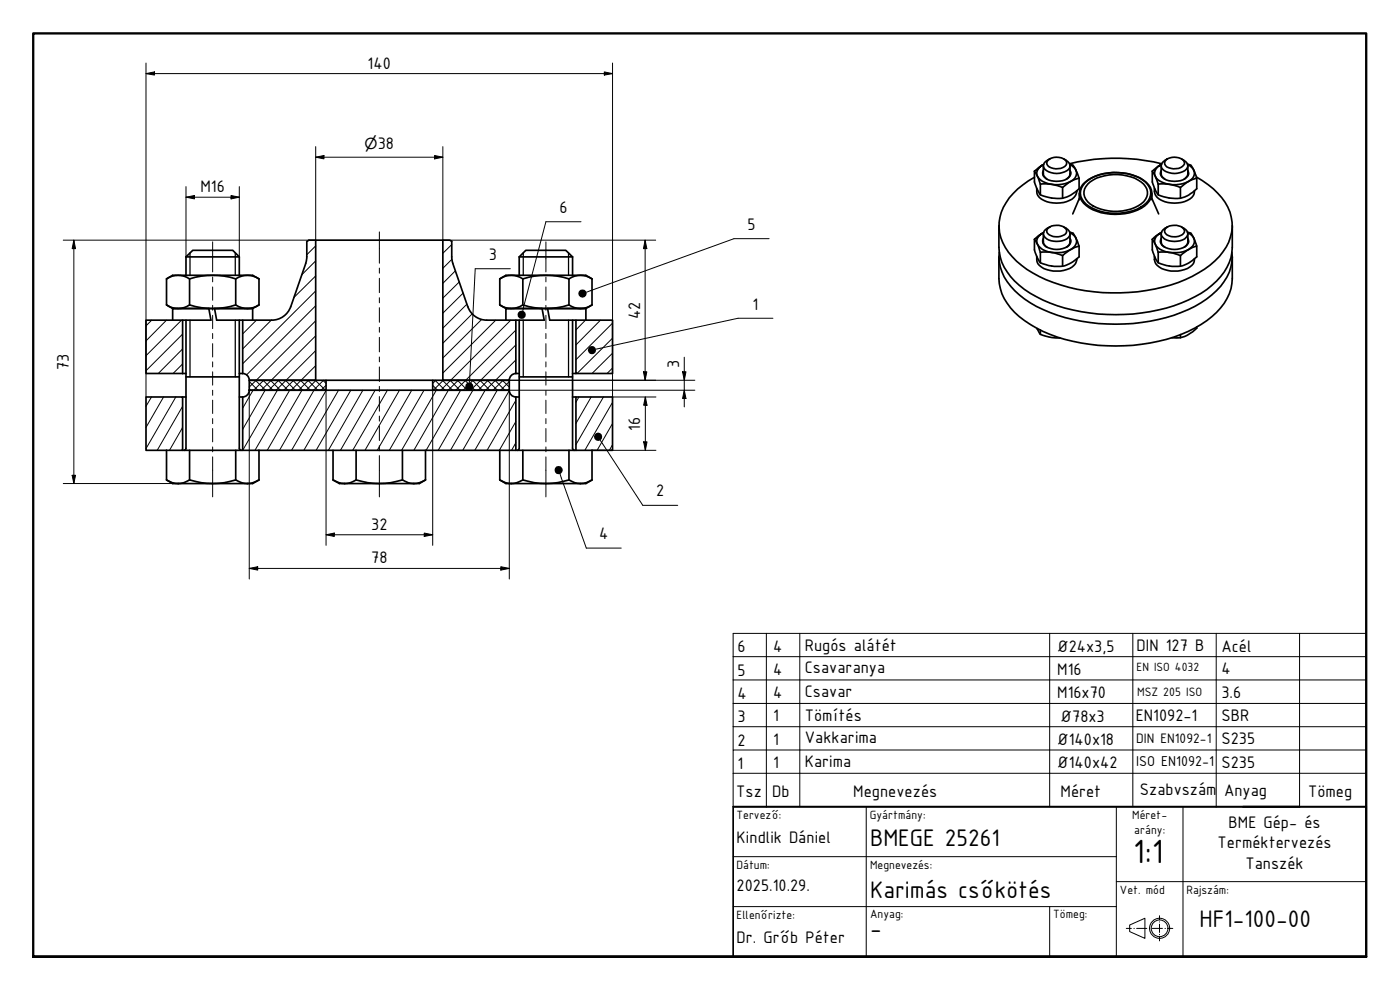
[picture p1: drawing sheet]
<svg xmlns="http://www.w3.org/2000/svg" width="420mm" height="297mm" viewBox="0 0 420 297" stroke-linecap="round" stroke-linejoin="round" font-family="sans-serif">
<!-- layer: Hatch (ISO) -->
<g fill="none" stroke="#000" stroke-width=".3">
<path d="M94.7 78.3l-4.1 4.2M94.7 73.8l-2.6 2.6M135.6 73.4l-2.7 2.6M135.6 77.8l-2.7 2.7M45.5 96.1l-1.7 1.7M50 96.1l-6.2 6.2M54.5 96.1l-10.7 10.6M77 96.1l-4.2 4.1M81.4 96.1l-8.6 8.6M94.7 96.3l-19.9 19.8M94.7 91.7l-20.7 20.8M94.7 87.3l-21.9 21.8"/>
<path d="M94.7 82.8l-6.6 6.5M136.7 81.3l-3.8 3.7M137.9 84.6l-5 4.9M139 87.9l-6.1 6.1M140.1 91.2l-7.2 7.3M141.7 94.2l-8.8 8.8M144.5 95.9l-11.6 11.5M148.8 96.1l-15.9 15.8M153.3 96.1l-21 21M154.8 99l-18 18.1M175.7 96.1l-2.9 2.9M180.2 96.1l-7.4 7.4"/>
<path d="M183.8 97l-11 10.9M45.5 119.1l-1.7 2.8M49.1 119.1l-5.3 9.2M52.8 119.1l-9 15.5M54.8 109.2l-2.9 2.9M54.8 104.7l-7.3 7.4M54.8 100.3l-11 10.9M74.8 116.8l.4 .3M74.8 114.5l2.6 2.6M75.9 117.1l-3.1 5.4M76.6 114.1l3.1 3M78.9 114.1l3 3"/>
<path d="M79.1 114.1l-3 3M79.6 117.1l-6.8 11.7M81.2 114.1l2.9 3M83.2 117.1l-10.4 18M83.4 114.1l3 3M83.6 114.1l-3 3M85.7 114.1l2.9 3M86.9 117.1l-10.4 18M87.9 114.1l3 3M88.1 114.1l-2.9 3M90.2 114.1l3 3M90.6 117.1l-10.4 18"/>
<path d="M92.4 114.1l3 3M92.6 114.1l-3 3M94.2 117.1l-10.3 18M94.6 114.1l3.1 3M94.7 109.7l-7.3 7.4M94.7 105.2l-11.8 11.9M94.7 100.8l-16.3 16.3M94.9 114.1l-3 3M96.9 114.1l1 .9M97.1 114.1l-3 3M97.9 115.6l-1.6 1.5M97.9 117.1l-10.4 18"/>
<path d="M101.6 117.1l-10.4 18M105.3 117.1l-10.4 18M108.9 117.1l-10.3 18M112.6 117.1l-10.4 18M116.3 117.1l-10.4 18M119.9 117.1l-10.4 18M123.6 117.1l-10.4 18M127.3 117.1l-10.5 18M129.9 115.6l1.4 1.5M130.6 114.1l2.9 3M130.8 114.1l-.9 .9M130.9 117.1l-10.4 18"/>
<path d="M132.8 114.1l3 3M133 114.1l-3 3M135.1 114.1l2.9 3M137.3 114.1l3 3M137.5 114.1l-3 3-10.3 18M138.2 117.1l-10.3 18M139.5 114.1l3.1 3M141.8 114.1l3 3M141.9 117.1l-10.4 18M142 114.1l-3 3M144 114.1l3 3M145.6 117.1l-10.4 18"/>
<path d="M146.2 114.1l3.1 3M146.5 114.1l-3 3M148.5 114.1l3 3M149.2 117.1l-10.3 18M150.7 114.1l2.1 2M151 114.1l-3 3M152.8 114.5l-2.6 2.6M152.8 116.8l-.3 .3M152.8 117.2l-10.3 17.9M154.8 108l-9.1 9.1M154.8 103.5l-13.6 13.6M173.7 119.1l-.9 1.6"/>
<path d="M177.4 119.1l-4.6 7.9M181.1 119.1l-8.3 14.3M183.8 110.4l-1.6 1.7M183.8 106l-6.1 6.1M183.8 101.5l-10.6 10.6M54.8 121.9l-7.6 13.2M54.8 128.3l-3.9 6.8M54.8 134.6l-.3 .5M154.8 120.1l-8.6 15M154.8 126.5l-4.9 8.6M154.8 132.8l-1.3 2.3M183.8 120.7l-8.3 14.4"/>
<path d="M183.8 127l-4.6 8.1M183.8 133.4l-.9 1.7"/>
</g>
<!-- layer: Visible (ISO) -->
<g fill="none" stroke="#000" stroke-width=".51">
<path d="M310.5 51.4l1.1 2 .6 1.8M310.5 51.4v3.2l.6 1.8a3.5 3.5 0 0 0 3.6 2.8 8.9 8.9 0 0 0 9.1-2.6v-3.1M311.1 56.5a3.4 3.4 0 0 0 3 4 9.1 9.1 0 0 0 8.2-1.3l.7-1.1 .2-.8M312.2 55.2a13 13 0 0 1 6.7 1M312.2 55.2v3.3M313.1 49.7l.1 2.9 1 1.2M313.1 51.2a1.98 1.98 0 0 0 1.5 2.8 6.5 6.5 0 0 0 6.3-.9 1.48 1.48 0 0 0 .2-1.9M313.2 49.4l-.3 .1M314.6 48.1a4.1 4.1 0 0 1 5.4 .2 1.36 1.36 0 0 1-1 2 3.9 3.9 0 0 1-4.8-1l.1-.9zM315 47.7a2.72 2.72 0 0 0-1.9 2.2 4.4 4.4 0 0 0 5.7 1.9 2.32 2.32 0 0 0 2.3-2.4l-.6-.9-1.2-.8M318.9 56.2v3.3M321 49.1a58.1 58.1 0 0 1 27.6 0"/>
<path d="M321.1 49.4l1.1 .8 .7 .9M321.1 49.2a2.49 2.49 0 0 1 1.8 1.9M321.1 49.7v2.5a1.91 1.91 0 0 1-1.1 1.6M322.9 51.1a2.81 2.81 0 0 1-2.4 3.7 8.6 8.6 0 0 1-8.8-1.3 2.3 2.3 0 0 1 .5-3.5l.7-.5-2.4 1.9M322.9 51.1l.9 2.4a10.6 10.6 0 0 0-4.9 2.7M323.9 58v1.9M323.9 59.5l-2 4.7M325 55.3a15.4 15.4 0 0 1 16.1-2.4 6.5 6.5 0 0 1 4.6 5.1 6 6 0 0 1-4.3 5 16.4 16.4 0 0 1-15.5-1.4 4.2 4.2 0 0 1-.9-6.3zM325.6 54.9a14.9 14.9 0 0 1 13.7-2.5 8.4 8.4 0 0 1 5.9 4.5 4.8 4.8 0 0 1-2.9 5.3 16 16 0 0 1-16.4-.9 4.1 4.1 0 0 1-.3-6.4zM326.5 55.2a12.9 12.9 0 0 1 10.4-2.7 9.1 9.1 0 0 1 7.3 4.2 4.1 4.1 0 0 1-2.6 5.1 13.9 13.9 0 0 1-15.1-1.2 3.6 3.6 0 0 1 0-5.4zM345.7 58v1.9M345.7 59.5l2 4.7"/>
<path d="M345.8 51.4l.9 1.5 .9 2.3M345.8 51.4v3.2l.7 1.8a3.5 3.5 0 0 0 3.6 2.8 8.7 8.7 0 0 0 9.1-2.6v-3.1M346.5 56.5a3.5 3.5 0 0 0 3 4 8.1 8.1 0 0 0 8.6-1.8l.4-1.4M347.6 55.2a13.3 13.3 0 0 1 6.7 1M347.6 55.2v3.3M348.5 49.7v2.5a1.91 1.91 0 0 0 1.1 1.6M348.5 51.2a1.98 1.98 0 0 0 1.4 2.8 6.3 6.3 0 0 0 6.3-.9 1.41 1.41 0 0 0 .3-1.9M348.6 49.4l-.4 .1M349.9 48.1a4.1 4.1 0 0 1 5.4 .2 1.66 1.66 0 0 1-1.6 2.2 4.4 4.4 0 0 1-3.9-.8 1.15 1.15 0 0 1 .1-1.6zM350.3 47.7a2.23 2.23 0 0 0-1.7 2.7 5.3 5.3 0 0 0 7.7 0 1.65 1.65 0 0 0-1-2.3l-.7-.4M354.3 56.2v3.3M356.4 49.2a2.45 2.45 0 0 1 1.9 1.9"/>
<path d="M356.4 49.4l1.2 .8 .7 .9M356.5 49.7l-.1 2.9-1 1.2M358.3 51.1a2.57 2.57 0 0 1-1.6 3.3 8.8 8.8 0 0 1-9.7-.9 2.53 2.53 0 0 1 1.2-4l-2.4 1.9M358.3 51.1l.9 2.4a10.8 10.8 0 0 0-4.9 2.7M359.1 53.1a21.5 21.5 0 0 1 10 10.5 13.7 13.7 0 0 1-4.5 14.7 39.1 39.1 0 0 1-20.6 8.9 53.3 53.3 0 0 1-34.1-5.3 19.5 19.5 0 0 1-9.9-12.1 14.1 14.1 0 0 1 5.4-13.1l3.2-2.4 1.9-1.1M55.8 77.1l2-2h12l2 2M55.8 77.1h16M55.8 77.1v5.5M71.8 77.1v5.5M91.7 79l.4-1.6v-5l.6-.3h2v42h-19.9M91.8 79l-4.6 13a6 6 0 0 1-5.6 4.1h-16.6l-.6-3.5h11.4M94.7 72.1h38.2"/>
<path d="M135.9 79l4.5 13a6 6 0 0 0 5.7 4.1h17.2l-.6-3.5h-10.9v3.5M135.9 79l-.3-1.6v-5l-.6-.3h-2.1v42h19.9M155.8 77.1l2-2h12l2 2M155.8 77.1h16M155.8 77.1v5.5M171.8 77.1v5.5M299.8 67.7v6.5a16 16 0 0 0 7.7 12.7 47.5 47.5 0 0 0 27.3 7.5 47.9 47.9 0 0 0 27.4-7.5 16.5 16.5 0 0 0 7.6-12.7v-6.5M299.8 77.1v6.5a15.8 15.8 0 0 0 7.7 12.6 46.9 46.9 0 0 0 27.3 7.6 47.3 47.3 0 0 0 27.4-7.6 16.3 16.3 0 0 0 7.6-12.6v-6.5M299.9 75.7a14.5 14.5 0 0 0 6 12.8 43.2 43.2 0 0 0 23.7 8.6 52.9 52.9 0 0 0 30.8-6.2 18.1 18.1 0 0 0 9.3-12.2v-3M310.5 71.8l1.1 2 .6 1.9M310.5 71.8a8 8 0 0 0 .6 5l.5 1a2.35 2.35 0 0 0 2.3 1.6 8.9 8.9 0 0 0 9.9-2.3v-3.3M311.1 76.9a3.1 3.1 0 0 0 2.1 3.7 8.8 8.8 0 0 0 9.1-1l.5-.5 .4-1.5"/>
<path d="M312.2 75.7a13 13 0 0 1 6.7 1M312.2 75.7v3.2M313.1 70.2v2.4a2.06 2.06 0 0 0 1.1 1.6M313.1 71.6a1.98 1.98 0 0 0 1.5 2.7 6.3 6.3 0 0 0 6.3-.7 1.57 1.57 0 0 0 .2-2M313.2 69.8l-.3 .2M314.6 68.4a3.7 3.7 0 0 1 5.5 .7 1.37 1.37 0 0 1-1.1 1.6 3.8 3.8 0 0 1-4.8-1l.1-.9zM315 68.1a2.54 2.54 0 0 0-1.9 2.2 3.6 3.6 0 0 0 4 2.1h.9a2.85 2.85 0 0 0 3.1-2.6 3.1 3.1 0 0 0-1.8-1.7M318.9 76.7v3.2M321.1 69.8l1.1 .7 .7 1M321.1 69.6a2.3 2.3 0 0 1 1.8 1.9M321.1 70.2v2.4a1.72 1.72 0 0 1-1.1 1.6M322.9 71.5a2.88 2.88 0 0 1-2.4 3.7 9.3 9.3 0 0 1-8.3-.9 2.45 2.45 0 0 1-1-2.3 2.45 2.45 0 0 1 1.7-2l-2.4 1.8"/>
<path d="M322.9 71.5l.9 2.3a11.6 11.6 0 0 0-4.9 2.9M345.8 71.8l.9 1.5 .9 2.4M345.8 71.8a8 8 0 0 0 .7 5l.4 1a2.64 2.64 0 0 0 2.3 1.6 8.8 8.8 0 0 0 10-2.3v-3.3M346.5 76.9a4 4 0 0 0 4 4.2 8.1 8.1 0 0 0 7.6-2l.4-1.5M347.6 75.7a13.3 13.3 0 0 1 6.7 1M347.6 75.7v3.2M348.5 70.2v2.4a1.72 1.72 0 0 0 1.1 1.6M348.5 71.6a1.98 1.98 0 0 0 1.4 2.7 6.1 6.1 0 0 0 6.3-.7 1.5 1.5 0 0 0 .3-2M348.6 69.8l-.4 .2M349.9 68.4a3.8 3.8 0 0 1 5.6 .7 2.25 2.25 0 0 1-2.6 1.9 2.97 2.97 0 0 1-3.4-1.7zM350.3 68.1a1.95 1.95 0 0 0-1.3 3.1 5.7 5.7 0 0 0 7 0 1.66 1.66 0 0 0-.7-2.7l-.7-.4M354.3 76.7v3.2"/>
<path d="M356.4 69.6a2.27 2.27 0 0 1 1.9 1.9M356.4 69.8l1.2 .7 .7 1M356.5 70.2v2.4a2.06 2.06 0 0 1-1.1 1.6M358.3 71.5a2.67 2.67 0 0 1-1.6 3.4 9.4 9.4 0 0 1-9.2-.6 2.48 2.48 0 0 1-1-2.4 2.48 2.48 0 0 1 1.7-1.9l-2.4 1.8M358.3 71.5l.9 2.3a11.9 11.9 0 0 0-4.9 2.9M50 91.5l1.8 1.1h24M50 91.5a6.1 6.1 0 0 0 6.9 0 22.7 22.7 0 0 0 13.8 0 6.2 6.2 0 0 0 7 0M50 83.7l1.8-1.1h24l1.9 1.1M50 83.7a6.1 6.1 0 0 1 6.9 0M50 83.7v7.8M51.8 96.1h-8v16h11M51.8 92.6h10.9l.6 3.5h-11.5z"/>
<path d="M54.8 96.1v16M55.8 96.1v38.4M56.9 83.7a22.7 22.7 0 0 1 13.8 0M56.9 83.7v7.8M70.7 83.7a6.2 6.2 0 0 1 7 0M70.7 83.7v7.8M71.8 96.1v38.4M72.8 96.1v16h-1M75.8 92.6v3.5M77.7 91.5l-1.9 1.1M77.7 83.7v7.8M150 91.5l1.8 1.1h24"/>
<path d="M150 91.5a6.1 6.1 0 0 0 6.9 0 22.7 22.7 0 0 0 13.9 0 6.1 6.1 0 0 0 6.9 0M150 83.7l1.8-1.1h24l1.9 1.1M150 83.7a6.1 6.1 0 0 1 6.9 0M150 83.7v7.8M154.8 96.1v16h1M155.8 96.1v38.4M156.9 83.7a22.7 22.7 0 0 1 13.9 0M156.9 83.7v7.8M170.8 83.7a6.1 6.1 0 0 1 6.9 0M170.8 83.7v7.8M171.8 96.1v38.4M172.8 96.1v16h11v-16h-8"/>
<path d="M175.8 92.6h-11.5l.7 3.5h10.8M175.8 92.6v3.5M177.7 91.5l-1.9 1.1M177.7 83.7v7.8M311.2 98.5l.4 .7a2.28 2.28 0 0 0 2.3 1.7l1.7 .4 2.5 .1M312.2 99v1.3M359.2 98.1v.4a8.5 8.5 0 0 1-7.5 2.8M54.8 112.1h1M54.8 119.1h1M55.8 113.1h16M71.8 119.1h1v16M72.8 112.1a2 2 0 0 1 2 2"/>
<path d="M74.8 114.1h23.1v3h-23.1zM74.8 117.1h78M74.8 117.1a2 2 0 0 1-2 2M97.9 114.1h32M129.9 114.1h22.9v3h-22.9zM152.8 117.1a2 2 0 0 0 2 2M154.8 112.1a2 2 0 0 0-2 2M155.8 119.1h-1v16M155.8 113.1h16M171.8 112.1h1M171.8 119.1h1M354.3 100.4v.9"/>
<path d="M50 135.1h-6.2v-16h11v16M50 135.1h27.7M50 135.1v8.9M55.8 134.5l-.2 .4-.4 .2M56.9 135.1v8.9M70.7 135.1v8.9M71.8 134.5l.2 .4 .4 .2M77.7 135.1h72.3M77.7 135.1v8.9M99.9 135.1v8.9M106.9 135.1v8.9M120.8 135.1v8.9"/>
<path d="M127.7 135.1v8.9M150 135.1h27.7M150 135.1v8.9M155.8 134.5l-.1 .4-.5 .2M156.9 135.1v8.9M170.8 135.1v8.9M171.8 134.5l.2 .4 .4 .2M172.8 135.1v-16h11v16h-6.1M177.7 135.1v8.9M50 144a6.1 6.1 0 0 0 6.9 0M50 144l1.8 1.1h24l1.9-1.1M56.9 144a22.7 22.7 0 0 0 13.8 0"/>
<path d="M70.7 144a6.2 6.2 0 0 0 7 0M99.9 144a6.1 6.1 0 0 0 7 0M99.9 144l2 1.1h24l1.8-1.1M106.9 144a22.9 22.9 0 0 0 13.9 0M120.8 144a6.1 6.1 0 0 0 6.9 0M150 144a6.1 6.1 0 0 0 6.9 0M150 144l1.8 1.1h24l1.9-1.1M156.9 144a22.7 22.7 0 0 0 13.9 0M170.8 144a6.1 6.1 0 0 0 6.9 0"/>
</g>
<!-- layer: Visible Narrow (ISO) -->
<path d="M57 75.9v6.7M70.6 75.9v6.7M157 75.9v6.7M170.6 75.9v6.7M57 96.1v17M70.6 96.1v17M157 96.1v17M170.6 96.1v17" fill="none" stroke="#000" stroke-width=".38"/>
<!-- layer: Border (ISO) -->
<path d="M10 287.1v-277.1h400v277.1h-400h400" fill="none" stroke="#000" stroke-width=".7"/>
<!-- layer: Title (ISO) -->
<g fill="none" stroke="#000" stroke-width=".3">
<path d="M220 197h190M230 190v52M240 190v52M315 190v52M340 190v52M365 190v52M390 190v52M410 197v-7h-190v35M410 197v28M220 204h190M220 211.1h190M220 218h190"/>
<path d="M220 232v-7h190v7M220 232v10M220 232h190M410 232v10M220 257h115M260 242v45.1M335 242v45.1M355 242v45.1M220 272h115M315 272v15.1M335 264.5h75M338 278.6h1.5"/>
<path d="M339 277.5l4.6-2v6l-4.6-2zM340.3 278.6h.1M341.1 278.6h3.1M344.9 278.6h.2M345.8 278.6h3.1M348 274.8v1.2M348 276.6v.1M348 277.3v2.5M349.6 278.6h.2M350.5 278.6h1.5M348 280.3v.2M348 281v1.3"/>
<circle cx="348" cy="278.5" r="3"/>
<circle cx="348" cy="278.5" r="2.51"/>
</g>
<path d="M220 242h190M220 242h190v45.1h-190z" fill="none" stroke="#000" stroke-width=".51"/>
<!-- layer: Dimension (ISO) -->
<g fill="none" stroke="#000" stroke-width=".3">
<path d="M43.8 18.9v100.2M183.8 18.9v100.2h13M43.8 22.1l2.6-.5v.9zM43.8 22.1h140M181.4 21.6l2.4 .5-2.4 .4zM55.8 59.2l2.6-.5v1zM55.8 59.2h16M55.8 56v21.1M69.3 58.7l2.5 .5-2.5 .5zM71.8 56v21.1M94.7 47.2l2.5-.5v1zM94.7 47.2h38.2"/>
<path d="M94.7 44v28.1h-75.7M130.4 46.7l2.5 .5-2.5 .5zM132.9 44v28.1h63.9M22.2 72.1l.5 2.5h-1zM22.2 72.1v73M193.6 72.1l.5 2.5h-1zM193.6 72.1v42M74.8 117.1v56.6M97.9 117.1v46.5M129.9 117.1v46.5M152.8 114.1h10.9M163.7 117.1h-10.9v56.6"/>
<path d="M163.9 117.1h44.6M163.9 114.1h44.6M193.1 111.6h1l-.5 2.5zM193.7 119.1l.5 2.5h-1zM193.7 119.1v16M204.9 111.6h1l-.5 2.5zM205.4 117.1l.5 2.5h-1zM205.4 107.2v14.9M177.7 135.1h19.1M193.2 132.6h1l-.5 2.5zM19 145.1h44.8M21.7 142.6h1l-.5 2.5z"/>
<path d="M127.3 159.9l2.6 .6-2.6 .5zM74.8 170.5l2.5-.5v1.1zM74.8 170.5h78M97.9 160.5l2.4-.6v1.1zM97.9 160.5h32M150.3 170l2.5 .5-2.5 .6z"/>
</g>
<g fill="#000">
<path d="M43.8 22.1l2.6-.5v.9zM181.4 21.6l2.4 .5-2.4 .4zM55.8 59.2l2.6-.5v1zM69.3 58.7l2.5 .5-2.5 .5zM94.7 47.2l2.5-.5v1zM130.4 46.7l2.5 .5-2.5 .5zM22.2 72.1l.5 2.5h-1zM193.6 72.1l.5 2.5h-1zM193.1 111.6h1l-.5 2.5zM204.9 111.6h1l-.5 2.5zM205.4 117.1l.5 2.5h-1zM193.2 132.6h1l-.5 2.5z"/>
<path d="M193.7 119.1l.5 2.5h-1zM21.7 142.6h1l-.5 2.5zM97.9 160.5l2.4-.6v1.1zM74.8 170.5l2.5-.5v1.1zM127.3 159.9l2.6 .6-2.6 .5zM150.3 170l2.5 .5-2.5 .6z"/>
</g>
<!-- layer: Symbol (ISO) -->
<path d="M174.4 66.5h-10.6l-6.9 26.7M230.8 71.6h-10.5l-44.3 16.1M153.2 80.6h-10.6l-1.7 34.1M232 95.5h-10.5l-42.6 9.3M180.1 132.1l12.8 19.5h10.5M168.1 142.2l7.9 22.3h10.4" fill="none" stroke="#000" stroke-width=".3"/>
<g fill="#000">
<circle cx="156.5" cy="94.4" r="1.26"/>
<circle cx="174.8" cy="88.1" r="1.26"/>
<circle cx="140.8" cy="116" r="1.28"/>
<circle cx="177.6" cy="105" r="1.26"/>
<circle cx="179.5" cy="131" r="1.24"/>
<circle cx="167.6" cy="141.1" r="1.28"/>
</g>
<!-- layer: Centerline (ISO) -->
<g fill="none" stroke="#000" stroke-width=".3">
<path d="M63.8 72.6v9M113.9 69.6v9.4M163.8 72.6v9M63.8 83.1v1.5M63.8 86.1v4M63.8 91.6v1.5M63.8 94.6v4M113.9 80.4v1.6M113.9 83.5v4.3M113.9 89.3v1.6M113.9 92.3v4.4M113.9 98.2v1.5"/>
<path d="M163.8 83.1v1.5M163.8 86.1v4M163.8 91.6v1.5M163.8 94.6v4M63.8 100.1v1.5M63.8 103.1v4M63.8 108.6v1.5M63.8 111.6v4M63.8 117.1v1.5M113.9 101.2v4.4M113.9 107.1v1.5M113.9 110.1v4.4"/>
<path d="M113.9 115.9v1.6M113.9 119v4.4M163.8 100.1v1.5M163.8 103.1v4M163.8 108.6v1.5M163.8 111.6v4M163.8 117.1v1.5M63.8 120.1v4M63.8 125.6v1.5M63.8 128.6v4M63.8 134.1v1.5M63.8 137.1v12"/>
<path d="M113.9 124.8v1.6M113.9 127.8v4.4M113.9 133.7v1.5M113.9 136.7v12.4M163.8 120.1v4M163.8 125.6v1.5M163.8 128.6v4M163.8 134.1v1.5M163.8 137.1v12"/>
</g>
<text font-size="10.9" x="340" y="259">1:1</text>
<g font-size="7.7">
<text x="261.1" y="253.9">BMEGE 25261</text>
<text x="261.1" y="269.4">Karimás csőkötés</text>
<text x="261.1" y="280.7">-</text>
<text x="360" y="278.1">HF1-100-00</text>
</g>
<g font-size="5.4">
<text x="110.3" y="20.6">140</text>
<text x="113.3" y="44.8">38</text>
<text x="60.1" y="57.6">M16</text>
<text x="167.9" y="63.9">6</text>
<text x="224.3" y="69">5</text>
<text x="146.7" y="78">3</text>
<text x="192.1" y="95.7" transform="rotate(-90 192.1 95.7)">42</text>
<text x="225.9" y="92.9">1</text>
<text x="20.6" y="111" transform="rotate(-90 20.6 111)">73</text>
<text x="203.8" y="110.3" transform="rotate(-90 203.8 110.3)">3</text>
<text x="192.2" y="129.2" transform="rotate(-90 192.2 129.2)">16</text>
<text x="196.9" y="149">2</text>
<text x="111.4" y="158.9">32</text>
<text x="179.8" y="161.8">4</text>
<text x="111.4" y="169">78</text>
<text x="221.3" y="195.8">6</text>
<text x="232" y="195.5">4</text>
<text x="241.6" y="195.4">Rugós alátét</text>
<text x="317.2" y="195.6">Ø24x3,5</text>
<text x="341.1" y="195.4">DIN 127 B</text>
<text x="366.6" y="195.6">Acél</text>
<text x="221.3" y="202.7">5</text>
<text x="232" y="202.5">4</text>
<text x="241.6" y="202">Csavaranya</text>
<text x="317.2" y="202.6">M16</text>
<text x="366.6" y="202.3">4</text>
<text x="221.3" y="209.8">4</text>
<text x="232" y="209.5">4</text>
<text x="241.6" y="209">Csavar</text>
<text x="317.2" y="209.5">M16x70</text>
<text x="366.6" y="209.3">3.6</text>
<text x="221.3" y="216.8">3</text>
<text x="232" y="216.5">1</text>
<text x="241.6" y="216.4">Tömítés</text>
<text x="318.3" y="216.8">Ø78x3</text>
<text x="340.9" y="216.4">EN1092-1</text>
<text x="366.6" y="216.3">SBR</text>
<text x="221.3" y="223.8">2</text>
<text x="232" y="223.5">1</text>
<text x="241.6" y="223">Vakkarima</text>
<text x="317.2" y="223.6">Ø140x18</text>
<text x="366.6" y="223.3">S235</text>
<text x="221.3" y="230.7">1</text>
<text x="232" y="230.5">1</text>
<text x="241.6" y="230">Karima</text>
<text x="317.2" y="230.6">Ø140x42</text>
<text x="366.6" y="230.3">S235</text>
<text x="220.9" y="239">Tsz</text>
<text x="231.8" y="239">Db</text>
<text x="256.1" y="239.2">Megnevezés</text>
<text x="318.3" y="239">Méret</text>
<text x="342.1" y="238.6">Szabvszám</text>
<text x="367.3" y="238.8">Anyag</text>
<text x="392.6" y="239.1">Tömeg</text>
<text x="368.7" y="248.3">BME Gép- és</text>
<text x="221" y="252.8">Kindlik Dániel</text>
<text x="365.4" y="254.6">Terméktervezés</text>
<text x="373.8" y="260.8">Tanszék</text>
<text x="221" y="267.4">2025.10.29.</text>
<text x="221" y="282.8">Dr. Grőb Péter</text>
</g>
<g font-size="4.6">
<text x="109.4" y="44.8">⌀</text>
<text x="341" y="229.8">ISO EN1092-1</text>
</g>
<text font-size="4.4" x="341" y="222.8">DIN EN1092-1</text>
<g font-size="3.9">
<text x="341.1" y="201.4">EN ISO 4032</text>
<text x="341.2" y="208.7">MSZ 205 ISO</text>
<text x="221" y="245.7">Tervező:</text>
<text x="261" y="245.7">Gyártmány:</text>
<text x="339.8" y="245.7">Méret-</text>
<text x="340.4" y="250.2">arány:</text>
<text x="221" y="260.8">Dátum:</text>
<text x="261.1" y="260.7">Megnevezés:</text>
<text x="336" y="268.3">Vet. mód</text>
<text x="356.1" y="268.2">Rajszám:</text>
<text x="221" y="275.8">Ellenőrizte:</text>
<text x="261.1" y="275.5">Anyag:</text>
<text x="316.1" y="275.4">Tömeg:</text>
</g>
</svg>
